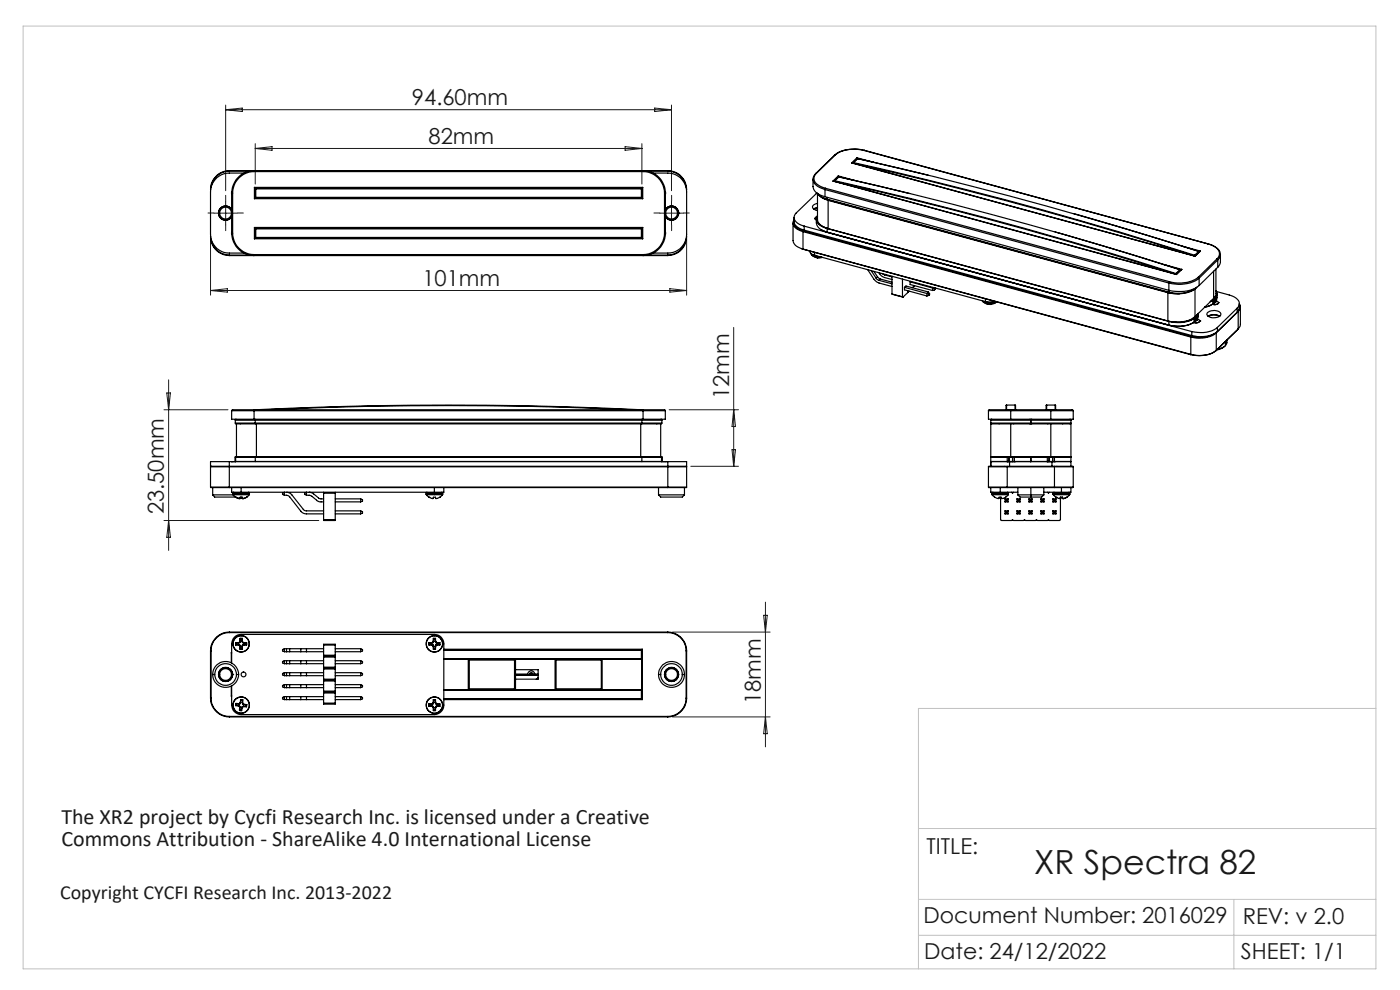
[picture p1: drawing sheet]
<svg xmlns="http://www.w3.org/2000/svg" width="297mm" height="210mm" viewBox="0 0 297 210" stroke-linecap="round" stroke-linejoin="round" font-family="sans-serif">
<path d="M45.4 45.2h-1.3M47.9 42.7v-1.3M47.9 47.7v1.2M50.4 45.2h1.2M140 45.2h-1.3M142.5 42.7v-1.3M142.5 47.7v1.2M145 45.2h1.2" fill="none" stroke="#191924" stroke-width=".21" stroke-dasharray="15.2 1.3 1.3 1.3"/>
<g fill="none" stroke="#191924" stroke-width=".21">
<path d="M47.9 22.3v18.2M47.9 23.3h94.6M47.9 23.3l3.5-.4v.8zM54.2 30.5v8.5M54.2 31.5h82M54.2 31.5l3.5-.4v.8zM132.6 31.1l3.6 .4-3.6 .4zM136.2 30.5v8.5M138.9 22.9l3.6 .4-3.6 .4zM142.5 22.3v18.2M44.7 50.7v11.9M45.4 45.2h4.9"/>
<path d="M47.9 42.7v5M139.9 45.2h5.1M142.5 42.7v5M145.7 50.7v11.9M44.7 61.6h101M44.7 61.6l3.5-.4v.8zM142.1 61.2l3.6 .4-3.6 .4zM155.6 69.5v29.4M34.8 86.9h13.6M35.4 83.4h.8l-.4 3.5zM35.8 80.6v36.2M142 86.9h14.7"/>
<path d="M146.5 98.9h10.2M155.3 95.4h.7l-.4 3.5zM155.6 86.9l.4 3.6h-.7zM34.8 110.4h32.8M35.8 110.4l.4 3.6h-.8zM142.7 134.1h20.7M162 130.5h.8l-.4 3.6zM162.4 127.7v30.7M142.7 152.1h20.7M162.4 152.1l.4 3.5h-.8z"/>
</g>
<path d="M4.9 5.5h287v200h-287zM291.9 150.3h-97.1v55.2M194.8 175.7h97.1M194.8 198.4h97.1M194.8 190.8h97.1M261.8 190.8v14.7" fill="none" stroke="#c0c0c0" stroke-width=".21"/>
<g fill="none" stroke="#000" stroke-width=".25">
<path d="M48.6 36.2a4 4 0 0 0-3.9 4M48.6 36.2v.1M48.6 36.3a3.9 3.9 0 0 0-3.8 3.3M48.6 36.2h93.1M48.6 36.3h4.4M51.8 36.7h-3.2a3.9 3.9 0 0 0-3.9 4v9a4 4 0 0 0 3.9 4h3.2M53.9 36.4v-.1a4.5 4.5 0 0 0-4.8 4.6M53.9 36.4a4.6 4.6 0 0 0-4.5 4.5M53.9 36.4h82.5M54 39.7l.2 .3M54 39.7v2.4M54 39.7h82.3"/>
<path d="M54.2 40v1.9M54.2 40h.1M54.3 40h81.8M54.3 40v.1M136.1 40v.1M136.1 40h.1M136.2 40v1.9M136.3 39.7l-.1 .3M136.3 39.7v2.4M136.4 36.4v-.1a4.5 4.5 0 0 1 4.7 4.6M136.4 36.4a4.6 4.6 0 0 1 4.6 4.5M137.4 36.3h4.3"/>
<path d="M138.5 36.7h3.2a3.9 3.9 0 0 1 4 4v9a4 4 0 0 1-4 4h-3.2M141.7 36.2a4 4 0 0 1 4 4M141.7 36.2v.1M141.7 36.3a3.9 3.9 0 0 1 3.8 3.3M172.5 38a3.3 3.3 0 0 0 .3 2.5l1.1 .8 1.1 .4M173.1 36.8a1.62 1.62 0 0 0 .4 2.7l1.5 .7M173.2 36.8a1.49 1.49 0 0 0 .4 2.5l1.5 .6M173.2 36.8h-.1M175.1 39.9l-.1 .3M175.1 39.9l73 19.9M176.7 38.4l72.8 19.8M176.7 38.4l72.9 19.8"/>
<path d="M177 38.4l.1 .1M177 32.9l-3.9 3.9M177 38.4v.1M177.1 38.4h-.1M177.1 38.5a860.3 860.3 0 0 1 72.3 19.6v-.1M177.1 38.3v.2M177.1 38.3a844.8 844.8 0 0 1 72.3 19.7M177.1 38.3v.1M177.2 32.9h-.2M177.2 32.9l-4 3.9M177.8 37.3l.1 .2M177.8 37.3l-1.1 1.1"/>
<path d="M177.8 37.3l3.6 1M177.9 37.6l-.8 .8M177.9 37.5a844.8 844.8 0 0 1 72.4 19.7M177.9 37.5h.1M177.9 37.5v.1M177.9 37.5l-.8 .8M178 37.5l15 3.6M178 37.5l-.1 .1M180.7 34.6l72.8 19.7M180.7 34.6l72.8 19.8M181 34.6h.1M181 34.5v.1"/>
<path d="M181 34.5h.1M181.1 34.5l-.1 .1a869.7 869.7 0 0 1 72.4 19.7v-.2M181.1 34.5a834.4 834.4 0 0 1 72.3 19.6M181.8 33.5l.1 .1M181.8 33.5l-1.1 1.1M181.8 33.5l3.5 .9M181.9 33.7l-.9 .8M181.9 33.6l15.1 3.6M181.9 33.6v.1M181.9 33.6a854.2 854.2 0 0 1 72.4 19.7M181.9 33.6h.1M181.9 33.6l-.8 .9"/>
<path d="M183.3 31.9a7.2 7.2 0 0 0-6.1 1M183.3 31.9l73 19.8M183.4 31.9a7.6 7.6 0 0 0-6.4 1M183.4 31.9h-.1M183.4 31.9l72.9 19.8M44.7 50.2a3.9 3.9 0 0 0 3.9 4M44.8 50.8a3.9 3.9 0 0 0 3.8 3.3M46.4 45.2h.1M46.4 45.2h.2M46.6 45.2a1.25 1.25 0 0 1 1.3-1.3 1.25 1.25 0 0 1 1.2 1.3M46.6 45.2a1.25 1.25 0 0 0 1.3 1.3 1.25 1.25 0 0 0 1.2-1.3M48.6 54.1v.1"/>
<path d="M48.6 54.2h93.1M48.6 54.1h4.4M49.1 45.2h.1M49.1 49.2l.1 .6M49.1 40.9h.3M49.1 49.5h.3M49.1 49.5a4.6 4.6 0 0 0 4.8 4.6v-.1M49.1 40.9v8.6M49.2 40.6l-.1 .6M49.4 49.5a4.6 4.6 0 0 0 4.5 4.5M49.4 40.9v8.6M53.9 54h82.5"/>
<path d="M54 48.3l.2 .2M54 48.3v2.4M54 42.1h82.3M54 50.7h82.3M54 48.3h82.3M54.2 41.9l-.2 .2M54.2 50.4l-.2 .3M54.2 48.5v1.9M54.2 41.9h.1M54.2 48.5h.1M54.2 50.4h.1M54.3 40.1h81.8"/>
<path d="M54.3 41.9h81.8M54.3 41.9h.1M54.3 50.4h81.8M54.3 50.4h.1M54.3 48.5h81.8M54.3 48.5h.1M54.3 40.1v1.8M54.3 48.5v1.9M136.1 41.9h.1M136.1 50.4h.1M136.1 48.5h.1M136.1 40.1v1.8"/>
<path d="M136.1 48.5v1.9M136.2 41.9l.1 .2M136.2 50.4l.1 .3M136.2 48.5v1.9M136.3 48.3l-.1 .2M136.3 48.3v2.4M137.4 54.1h4.3M141 49.5a4.6 4.6 0 0 1-4.6 4.5M141 40.9h.1M141 49.5h.1M141 40.9v8.6M141.1 49.2v.6"/>
<path d="M141.1 40.6v.6M141.1 49.5a4.5 4.5 0 0 1-4.7 4.6v-.1M141.1 40.9v8.6M141.1 45.2h.1M141.2 45.2a1.25 1.25 0 0 1 1.3-1.3 1.25 1.25 0 0 1 1.2 1.3M141.2 45.2a1.25 1.25 0 0 0 1.3 1.3 1.25 1.25 0 0 0 1.2-1.3M141.7 54.1v.1M143.7 45.2h.3M144 45.2h.1M145.5 50.8a3.9 3.9 0 0 1-3.8 3.3M145.6 40.2h.1M145.6 50.2h.1"/>
<path d="M145.7 50.2a4 4 0 0 1-4 4M168.2 47.3v3.7a2.42 2.42 0 0 0 2.2 1.8M168.5 46.1a2.29 2.29 0 0 0 2.1 2.7M168.5 46.6a1.42 1.42 0 0 0 .9 2.1l1 .4M168.5 46.7l-.1 .2a2.03 2.03 0 0 0 2 2.1M170.1 52.8l.3 .1M170.4 52.8v.1M170.4 49.1l82.2 22.4M170.4 52.8l82.2 22.4M170.4 49.1v3.7M170.4 52.9l82.2 22.3M170.4 49v.1"/>
<path d="M170.4 49l82.3 22.4M170.6 48l82.2 22.3M170.6 48v.8M170.6 48.8l82.2 22.4M171.7 53.2l.3 .5 .8 .4M172 53.7l.4 .5M172 53.8l.6 .4 1.4 .3M172.5 54l.8 .3M172.8 54.1l36.3 9.9M172.8 53.5v.6M172.9 46.3l.3 .4M172.9 54.5l-.7-.5a2.1 2.1 0 0 0 2.3 .6"/>
<path d="M173 54.5h1.2zM173.2 46.5a2.19 2.19 0 0 0 1.7 2.6l.6 .1M173.3 40.9l-4.4 4.3a1.4 1.4 0 0 0 .7 2.4l1 .4M173.4 46l-.5 .2v.3l.3 .1M173.4 41l.7 .7 1.4 .7M173.4 45.8a1.57 1.57 0 0 0 1 2.3l1.1 .4M173.4 45.8h.1M173.4 43.2l-.4 .1a.66 .66 0 0 0-.6 .7 .66 .66 0 0 0 .7 .6l.3 .1M173.4 44l-.8 .3M173.4 45.9a1.51 1.51 0 0 0 1.1 2.1l1 .4M173.4 44.1l-.7 .3M174.2 41.8l1.5 .7"/>
<path d="M174.4 48.8l1.1 .4M175 41.7l73 19.9a7.6 7.6 0 0 0 6.4-1M175 40.2l73 19.8M175 40.2v1.5M175.5 42.3l-1.5-.7-.6-.5v5.5a2.43 2.43 0 0 0 2.3 1.9M175.5 48.4v.1M175.5 42.3v.1M175.5 48.5l72.5 19.7M175.5 49.2l72.5 19.8M175.5 41.9v.4M175.5 48.5v.7M175.5 42.3l72.5 19.7"/>
<path d="M175.5 42.4l72.5 19.7M175.7 42.5l72.1 19.6M175.7 42.5v6M175.7 48.5l72.1 19.6M184.1 57.2l1.3 2.1 .6 .5 3.2 1M184.8 57.4l1.1 1.6M185.4 57.6l.8 1.1M185.9 59l.6 .5M186.2 58.7l.6 .5M186.2 58.7l-.3 .3M186.4 57.8l1 1 1.8 .5M186.5 59.5l2.7 .7"/>
<path d="M186.8 59.2l-.3 .3M186.8 59.2l2.4 .7M187.2 58.1l.4 .2M187.6 58.3l1.6 .4M187.8 58.2l-.2 .1M189.2 58.6v3.8M191.5 59.2v3.8M193.1 59.8v.6l4.7 1.2M193.1 59.8l4.7 1.3M193.2 59.7l-.1 .1M223.8 49.2l15.5 4.5 11 3.5M227.8 45.3l26.5 8"/>
<path d="M246.9 56.1l3.8 1M248.1 59.8l-.1 .2M249.4 58l.2 .1M249.5 58.2h.1M249.6 58.1l-.2 .1M249.6 58.1v.1M250.3 57.2l.1 .1M250.3 57.2l-.9 .8M250.3 57.2h.1M250.4 57.3h.1M250.4 57.3l-.8 .8M250.7 57.1l-1.2 1.1"/>
<path d="M250.7 57.1l-1.1 1.1M250.9 52.2l3.8 1.1M253.4 54.1l.1 .1M253.5 54.3v.1M253.5 54.2l-.1 .1M253.5 54.2v.1M254.2 58.8a6.8 6.8 0 0 1-6.1 1M254.2 58.8l.2 .2M254.3 53.3l.1 .1M254.3 53.3h.1M254.3 53.3l-.9 .8M254.4 53.4h.1"/>
<path d="M254.4 53.4v.1M254.4 53.4l-.9 .8M254.4 59a7.4 7.4 0 0 1-6.4 1M254.4 59v1.6M254.7 53.3l-1.2 1M254.7 53.3l-1.2 1.1M256.3 51.7a2.54 2.54 0 0 1 2.4 2.3l-.5 .9M256.3 51.7h.1M256.3 51.7a3 3 0 0 1 2.6 2.3M257.5 57.5v5.8M258 57.1v5.2l-.1 .3-.4 .7M258.2 54.9l.1 .2"/>
<path d="M258.2 54.9l-4 3.9M258.3 55.1l-3.9 3.9M258.3 55.1v1.6M258.3 56.7l-3.9 3.9M258.9 54v1.7l-.6 1M258.9 54l-.1 .5-.5 .6M189.2 62.4l2.3 .6M189.2 62.4l2.4 .6M191.5 63h.1M191.9 61v.5l4.7 1.3M191.9 61l.3-.3 4.8 1.2M191.9 61l4.7 1.3"/>
<path d="M192.6 61.9h.1M192.7 61.9l-.1-.1-.1 .3-.9 .9M192.9 61.8l-.2 .1M193.8 60.7h.1M193.9 60.7l-.1-.1-.2 .4M194 60.6l-.1 .1M196.6 62.3v.5M196.6 62.3l.5 .1M197 61.9l-.4 .4M197 61.9l.2 .4M197.1 62.4v.2M197.1 62.6l-.5 .2"/>
<path d="M197.2 62.3l-.1 .1M197.2 62.3l-.1 .3M197.8 61.1v.5M197.8 61.1l.5 .2M197.9 61l-.1 .1M198.3 61.3v.2M198.3 61.5l-.5 .1M198.4 61.1h.1M198.4 61.1l-.1 .2M198.4 61.1l-.1 .4M208.4 63.8l.3 .3M208.4 63.8a2.73 2.73 0 0 0 2.9 .2"/>
<path d="M208.8 64l1.2 .2 1.1-.2M209.1 63.4v.6M211.1 64l-.9 .1-1.1-.1M211.4 64l-.9 .4-1.3-.1M211.4 64a2.1 2.1 0 0 1-2.9-.1l.1 .2M211.4 64a2.89 2.89 0 0 1-2.8 .1M247.8 62.1l2.5 .2M247.8 62.1v6M248 62v.1M248 60v2M248 68.2v.8M248 68.1v.1"/>
<path d="M252.6 75.2h.1M252.6 71.5v3.7M252.7 71.4l-.1 .1M252.8 70.3v.9M253.1 67.5h.2M253.3 67.5a6.9 6.9 0 0 1-4.6 .8M253.3 68.4a6.8 6.8 0 0 1-5.3 .6M253.3 67.5v.9l.2-.1M253.4 67.3l.1 .1M253.5 67.2a6.8 6.8 0 0 1-5.7 .9M253.5 61.3v5.9M253.5 67.4l-.2 .1"/>
<path d="M253.5 68.3h.1M253.5 67.9h.4M253.5 67.4a7.1 7.1 0 0 1-5.5 .8M253.5 68.2a7.1 7.1 0 0 1-5.5 .8M253.5 67.4v.9M253.8 61a6.4 6.4 0 0 1-5.8 1M253.9 60.9a6.1 6.1 0 0 1-5.9 1.2M253.9 67.1l-.4 .1M253.9 67.9h.1M253.9 67.1v.8M254 67.7l.5 .2-.1 .4-1.1 .1M254 66.8l-.1 .3"/>
<path d="M254 66.8v.9l-.1 .2M254.1 66.6l-.2 .4M254.2 66.5l-.3 .6h-.3M254.2 66.5a1.62 1.62 0 0 1-.3 1.4M254.5 68.1h.1M254.5 68.1l-.1 .2-.5 .2-.6-.1M256.2 66.3a2.08 2.08 0 0 1 2.8 .2 .86 .86 0 0 1-1.1 .9 1.37 1.37 0 0 1-1.9-.9zM256.3 67.1a2.58 2.58 0 0 1 2.5 0M256.3 67.1a2.36 2.36 0 0 1 2.4 0M257.1 63.6l-3.2 3.2h.1M257.1 63.6l.2 .1M257.2 63.7l-.3 .2"/>
<path d="M257.3 63.7v.8M257.5 63.3l-.1 .1 .1 .1M257.5 63.5l-.2 .2M257.5 64.4l-.2 .1M257.5 64.4h.1M257.5 63.6l-.8 .4M257.5 64.3l-.8 .5-1.1 .4 1.6-.7M257.5 63.5v.9M257.6 63.1l.2 .1M257.6 70.8a6.4 6.4 0 0 1-4.9 .6M257.7 63h.3M257.8 64l-.3 .1"/>
<path d="M257.8 64h.1M257.8 63.2v.8M258 61.7l.1 .2a1.12 1.12 0 0 1-.3 1.2M258 61.7a1 1 0 0 1-.3 1.5h-.1M258 63.8l.4 .3a.77 .77 0 0 1-1.2 .4l.6 .1a.52 .52 0 0 0 .7-.4M258 63l-.2 .2M258 63v.9l-.2 .1M258 74.4a5.6 5.6 0 0 1-5.3 .8h-.1M258 70.5v.1M258 70.6a6.2 6.2 0 0 1-5.4 .9M258 74.3a6.4 6.4 0 0 1-5.4 .9M258 74.3v.1"/>
<path d="M258 70.6v3.7M258.1 61.8l3.7 1.2a1.4 1.4 0 0 1 .7 2.4M258.2 62.4a1.52 1.52 0 0 1-.5 1.6h-.2M258.3 69.5a6.3 6.3 0 0 1-5.5 .8M258.3 70.3a6.3 6.3 0 0 1-5.5 .9M258.3 69.5v.8M258.5 64.2h.1M259.7 73.5l-.8 .5-.7 .2M260 73.3l-.7 .5-1 .2M260 72.5v.8M260.3 72.1l-.1 .7-.2 .5M262.5 65.4l-4.2 4.1"/>
<path d="M262.5 65.4v.8M262.5 66.2l-4.2 4.1M262.6 66l.1 .1M262.7 66.1a1.24 1.24 0 0 0 .2-1.7v1.2l-.4 .6M262.7 69.8h.1M262.7 69.8l-4.7 4.6M262.7 66.1l-4.7 4.5M262.7 66.1v3.7M262.7 69.8l-4.7 4.5M262.9 64.5l.1 .5-.2 .7M263.1 65.1v3.7l-.4 1M44.7 99h3.9"/>
<path d="M44.7 99v4.3M44.8 98.9l-.1 .1M48.6 97.9h-3.9v1h3.9M48.6 98.9v.1M48.6 97.9h93.1M48.6 97.9v1M48.6 99v4.3M48.6 98.9h93.1M48.6 99h93.1M49.1 97.9h.1M49.1 97.9h.8M49.1 87.1v1.8h4.8"/>
<path d="M49.1 87.1h4.8M49.9 89.7l.1 .2h4.4M49.9 97h4.3M49.9 97.9h4.3M49.9 89.1h4.3M49.9 89.7h4.3M49.9 89.1v.6M50 96.9l-.1 1M50 96.9v1M50 96.9h.2M50.1 88.9l-.2 .2M50.2 89.9v7"/>
<path d="M53.9 86.9v.2M53.9 86.9h-4.6l-.2 .2M53.9 87.1v1.8M53.9 86.9h82.5M53.9 87.1h82.5M53.9 88.9h82.5M54.2 96.9v.1M54.2 97.9h.1M54.2 88.9v.2M54.2 89.7v.2M54.2 97h82M54.2 89.1v.6"/>
<path d="M54.2 97v.9M54.2 89.1h82M54.2 89.7h82M54.2 86.9h.1M54.3 86.9a847.4 847.4 0 0 1 81.8 0M54.3 86.9h.1M54.4 89.9v7h-4.4M54.4 89.9h81.5M56.3 86.9a858 858 0 0 1 77.8 0M135.9 89.9h4.3M135.9 89.9v7h4.4M136.1 86.9h.1"/>
<path d="M136.2 96.9v.1M136.2 97.9h.1M136.2 97h4.2M136.2 89.7v.2M136.2 88.9v.2M136.2 89.7h4.2M136.2 89.1h4.2M136.2 89.1v.6M136.2 97v.9M136.4 86.9v.2M136.4 87.1h4.7M136.4 86.9h4.6l.1 .2"/>
<path d="M136.4 87.1v1.8M140.1 96.9h.2M140.2 89.9v7M140.2 88.9l.2 .2M140.3 97.9h.9M140.3 96.9l.1 1h-4.2M140.3 96.9v1M140.4 89.7l-.2 .2M140.4 89.1v.6M141.1 87.1v1.8h-4.7M141.2 97.9h.1M141.7 97.9h4v1h-.2"/>
<path d="M141.7 98.9h3.8M141.7 99h4M141.7 98.9v.1M141.7 97.9v1M141.7 99v4.3M145.6 98.9l.1 .1M145.7 99v4.3M209.7 87.1l.1-.2h4.6v.2M209.7 87.1h4.7M209.7 87.1v1.8h4.7M209.7 99h4M209.7 99v4.3"/>
<path d="M210.2 98.9v-9h17v9M210.2 96.9h3.8M210.2 97.9h4M210.2 97h8.5M210.2 97.9h.1M210.2 97.9h3.9M210.2 89.7h8.5M210.2 89.7l.2 .2M210.2 89.1h8.5M210.2 89.1v.6M210.2 96.9v.1M210.4 88.9l-.2 .2"/>
<path d="M213.5 86.9h10.4M213.5 85.9l-.1 1M213.5 86.9h.1M213.5 85.9v1M213.5 85.9h1.8M213.6 97.9h.1M213.6 97.9h1.6M213.7 98.9v.1M213.7 99h10M213.7 99v4.3M214 97.9h.1M214.1 96.9h.1"/>
<path d="M214.1 96.9h-.4v1M214.1 97.9h.7M214.1 96.9v1M214.1 96.9h.6M214.2 98.9l-4.5 .1M214.2 97.9h9M214.2 98.9h9M214.2 97.9v1M214.4 87.1h8.5M214.4 88.9h8.5M214.4 87.1v1.8M214.4 89.9v7"/>
<path d="M214.7 96.9h.1M214.8 96.9h.4v1M214.8 97.9h.1M214.8 97.9h3.9M214.8 96.9v1M214.8 96.9h7.7M215.2 97.9h.1M215.3 85.9l.1 1M215.3 86.9h.1M215.3 85.9v1M218.5 88.9l.2 .2M218.6 96.9l.1 .1"/>
<path d="M218.7 96.9h.1M218.7 97.9h-.1M218.7 97h4.6M218.7 97.9h3.9M218.7 97.9h.1M218.7 89.1h8.5M218.7 89.7h8.5M218.7 89.7l.2 .2M218.7 89.7l-.2 .2M218.7 89.1v.6M218.7 96.9v1M218.7 96.9v.1"/>
<path d="M218.9 88.9l-.2 .2M222 85.9l-.1 1M222 86.9h.1M222 85.9v1M222 85.9h1.8M222.1 97.9h.1M222.1 97.9h1.6M222.6 96.9h.1M222.6 96.9h-.4v1M222.6 97.9h-.1M222.6 97.9h.7M222.6 96.9v1"/>
<path d="M222.6 96.9h.7M222.9 87.1h4.8M222.9 87.1v-.2h4.6l.2 .2M222.9 87.1v1.8M222.9 89.9v7M223.2 98.9l4.5 .1M223.2 97.9h4M223.2 97.9v1M223.2 96.9h.1M223.3 96.9h.4v1M223.3 97h3.9M223.3 97.9h.1"/>
<path d="M223.3 97.9h3.9M223.3 96.9v1M223.3 96.9h3.8M223.7 99h4M223.7 98.9v.1M223.7 99v4.3M223.7 97.9h.1M223.8 85.9l.1 1M223.8 86.9h.1M223.8 85.9v1M227 88.9l.2 .2M227.1 96.9h.1"/>
<path d="M227.1 96.9l.1 .1M227.2 97.9h-.1M227.2 89.7l-.2 .2M227.2 89.1v.6M227.7 87.1v1.8h-4.8M227.7 99v4.3M44.7 103.3h3.9M44.7 103.3l3.9 .1M45.1 105h4.4M45.1 105l.4 .4h4.4M45.1 103.4v1.6M48.6 103.3v.1"/>
<path d="M48.6 103.4h93.1M48.6 103.3h93.1M49.1 103.4v1h2.1M49.4 104.8l.1 .1M49.4 104.6h3.5M49.4 104.8h3.5M49.4 104.6v.2M49.5 104.9l.5 .6M49.5 104.9h3.4M49.6 104.4l-.2 .2M50 105.5l.6 .2M50 105.5l.6 .2a.2 .2 0 0 0 .3 0 .2 .2 0 0 0 0-.2h.5a.2 .2 0 0 0 0 .3 .2 .2 0 0 0 .3-.1"/>
<path d="M50 105.5h.1M50.6 105.7l.2 .1M50.6 105.7h.1M50.8 105.8h.1M51 105.5l-.1 .3M51.2 103.4v1M51.2 104.4h40.9M51.3 105.5l.1 .2M51.4 105.7l.1 .1M51.5 105.8h.1M51.7 105.7l-.2 .1M52.4 105.5l-.7 .2"/>
<path d="M52.7 104.4l.2 .2M52.9 104.9l-.5 .6M52.9 104.8v.1M52.9 104.6v.2M59.9 104.6l.4-.2v.6l-.4-.1zM60.3 105l.9 .2 2.7 3.4 .4 .3 .5 .1h3.9M60.8 104.4l1 .5 2.8 3.4 4.1 .1M64.6 104.6l.4-.2v.6l-.4-.1zM65 105h.7l.4 .3 1.5 1.1 1.1 .1M65.6 104.4l.6 .2 1.6 1.2h.9M68.7 104.6h2.4M68.7 104.4v6h2.4v-6"/>
<path d="M68.7 110.2h2.4M71.1 105.8h5.4M71.1 106.5h5.4M71.1 108.4h5.4M71.1 109h5.4M76.5 105.8v.7M76.5 108.4v.6M76.5 105.8l.4 .2v.3l-.4 .2M76.5 108.4l.4 .1v.3l-.4 .2M90.4 104.8l.1 .1M90.4 104.8h3.5M90.4 104.6h3.5"/>
<path d="M90.4 104.6v.2M90.5 104.9l.5 .6M90.5 104.9h3.4M90.6 104.4l-.2 .2M91 105.5h.1M92.1 103.4v1M93.7 104.4l.2 .2M93.9 104.9l-.9 .7a.3 .3 0 0 1-.4 .2 .3 .3 0 0 1-.2-.3h-.5a.27 .27 0 0 1-.1 .3 .27 .27 0 0 1-.4-.1l-.4-.2M93.9 104.8v.1M93.9 104.6v.2M94.2 103.4v1h-2.1M139.7 105h5.5"/>
<path d="M139.7 105l.5 .4h4.5l.5-.4M139.7 103.4v1.6M141.7 103.3v.1M141.7 103.3h4M145.2 103.4v1.6M145.7 103.3l-4 .1M209.7 103.3h4M209.7 103.3l4 .1M210.2 103.4v1h2M210.4 104.8l.1 .1M210.4 104.6h3.5M210.4 104.8h3.5"/>
<path d="M210.4 104.6v.2M210.5 104.9l.9 .7a.3 .3 0 0 0 .3 .2 .3 .3 0 0 0 .2-.3h.5a.27 .27 0 0 0 .2 .3 .27 .27 0 0 0 .3-.1l1-.8M210.5 104.9h3.4M210.6 104.4l-.2 .2M212.2 104.4h3.7M212.2 103.4v1M212.3 105.5v4.7l.1 .2h2.2l.2-.2 .2 .2h2.1l.2-.2 .2 .2h2.2l.2-.2 .2 .2h2.1l.2-.2 .2 .2h2.2l.2-.2v-4.7M213.2 105.8h.7M213.2 106.5h.7M213.2 108.4h.7M213.2 109h.7M213.2 105.8l.2 .2"/>
<path d="M213.2 105.8v.7M213.2 108.4v.6M213.2 108.4l.2 .1M213.4 106h.3M213.4 106.3l-.2 .2M213.4 106.3h.3M213.4 106v.3M213.4 108.5v.3M213.4 108.8l-.2 .2M213.4 108.5h.3M213.4 108.8h.3M213.7 103.3v.1"/>
<path d="M213.7 103.4h10M213.7 103.3h10M213.7 106v.3M213.7 108.5v.3M213.7 106.3l.2 .2M213.7 108.8l.2 .2M213.7 104.4l.2 .2M213.9 105.8l-.2 .2M213.9 105.8v.7M213.9 108.4v.6M213.9 108.4l-.2 .1M213.9 104.8v.1"/>
<path d="M213.9 104.6v.2M214.6 104.4l.2 .2 .2-.2M215.8 105.8h.6M215.8 106.5h.6M215.8 108.4h.6M215.8 109h.6M215.8 108.4l.1 .1M215.8 105.8l.1 .2M215.8 105.8v.7M215.8 108.4v.6M215.9 105h5.5M215.9 105l.5 .4h2.3"/>
<path d="M215.9 103.4v1.6M215.9 106v.3M215.9 108.5v.3M215.9 106h.3M215.9 106.3h.3M215.9 106.3l-.1 .2M215.9 108.8l-.1 .2M215.9 108.5h.3M215.9 108.8h.3M216.2 108.8l.2 .2M216.2 106.3l.2 .2M216.2 106v.3"/>
<path d="M216.2 108.5v.3M216.4 105.8l-.2 .2M216.4 105.8v.7M216.4 108.4v.6M216.4 108.4l-.2 .1M218.3 105.8h.6M218.3 106.5h.6M218.3 108.4h.6M218.3 109h.6M218.3 108.4l.2 .1M218.3 105.8l.2 .2M218.3 105.8v.7"/>
<path d="M218.3 108.4v.6M218.5 106h.3M218.5 106.3h.3M218.5 106.3l-.2 .2M218.5 106v.3M218.5 108.5v.3M218.5 108.8l-.2 .2M218.5 108.5h.3M218.5 108.8h.3M218.7 103.4v2M218.8 108.8l.1 .2M218.8 106.3l.1 .2"/>
<path d="M218.8 106v.3M218.8 108.5v.3M218.9 105.8l-.1 .2M218.9 105.8v.7M218.9 108.4v.6M218.9 108.4l-.1 .1M220.8 105.8h.7M220.8 106.5h.7M220.8 108.4h.7M220.8 109h.7M220.8 105.8l.2 .2M220.8 105.8v.7"/>
<path d="M220.8 108.4v.6M220.8 108.4l.2 .1M221 106h.3M221 106.3h.3M221 106v.3M221 108.5v.3M221 106.3l-.2 .2M221 108.8l-.2 .2M221 108.5h.3M221 108.8h.3M221.3 106v.3M221.3 108.5v.3"/>
<path d="M221.3 106.3l.2 .2M221.3 108.8l.2 .2M221.4 105l-.4 .4h-2.3M221.4 104.4h3.8M221.4 103.4v1.6M221.5 105.8l-.2 .2M221.5 105.8v.7M221.5 108.4v.6M221.5 108.4l-.2 .1M222.2 104.4l.2 .2 .2-.2M223.4 105.8h.6M223.4 106.5h.6"/>
<path d="M223.4 108.4h.6M223.4 109h.6M223.4 108.4l.2 .1M223.4 105.8l.2 .2M223.4 105.8v.7M223.4 108.4v.6M223.4 104.8v.1M223.4 104.6h3.5M223.4 104.8h3.5M223.4 104.6v.2M223.4 104.9l.6 .6M223.4 104.9h3.5"/>
<path d="M223.6 106h.2M223.6 106.3h.2M223.6 106.3l-.2 .2M223.6 106v.3M223.6 108.5v.3M223.6 108.5h.2M223.6 108.8h.2M223.6 108.8l-.2 .2M223.6 104.4l-.2 .2M223.7 103.3h4M223.7 103.3v.1M223.8 108.8l.2 .2"/>
<path d="M223.8 106.3l.2 .2M223.8 106v.3M223.8 108.5v.3M224 105.5l.5 .2a.22 .22 0 0 0 .3 .1 .22 .22 0 0 0 .1-.3 .27 .27 0 0 1 .4-.1 .27 .27 0 0 1 .1 .3M224 105.5h.1M224 105.8l-.2 .2M224 105.8v.7M224 108.4v.6M224 108.4l-.2 .1M225.1 105.5l-.1 .3M225.2 103.4v1M225.3 105.5l.1 .2"/>
<path d="M225.4 105.5v.2M225.4 105.7l.1 .1M225.5 105.8h.1M225.7 105.7l-.2 .1M225.7 105.7l-.1 .1M226.3 105.5l-.6 .2M226.3 105.5h.1M226.7 104.4l.2 .2M226.9 104.9l-.5 .6M226.9 104.8v.1M226.9 104.6v.2M227.2 103.4v1h-2"/>
<path d="M227.7 103.3l-4 .1M44.7 138.1h.1M44.7 138.1v10M44.8 138.1v10M48.6 134.2a3.9 3.9 0 0 0-3.8 3.9M48.6 134.1a3.9 3.9 0 0 0-3.9 4M48.6 134.1v.1M48.6 134.2h93.1M48.6 134.1h93.1M49.1 138.5v.1M49.1 138.5h.1M49.1 138.5v2.1"/>
<path d="M50 136.3v.5M50 136.8h.6M50 136.3l.1 .1M50.1 136.4v.3M50.1 136.4h.5M50.1 136.7l-.1 .1M50.1 136.7h.5M50.6 136.8l.2 .1M50.6 136.3h-.6M50.6 136.3v.1M50.6 136.7v.1M50.6 136.7l.3 .1"/>
<path d="M50.8 136.9l.1 .2M50.8 136.2l-.2 .1M50.8 136.2l.1 .1M50.9 136.8l-.1 .1M50.9 136.8l.1 .3M50.9 136.3l-.3 .1M50.9 136l-.1 .2M50.9 137.1v.6M50.9 136l.1 .1M50.9 137.7h.5M50.9 135.4h.5M50.9 135.4v.6"/>
<path d="M50.9 135.4l.1 .1M51 137.6h.3M51 135.5h.3M51 137.1h-.1M51 136.1l-.1 .2M51 135.5v.6M51 137.1v.5M51 137.6l-.1 .1M51.3 136.1l.1 .2M51.3 137.1h.1M51.3 135.5v.6M51.3 137.1v.5"/>
<path d="M51.3 137.6l.1 .1M51.4 136l.1 .2M51.4 137.1v.6M51.4 135.4v.6M51.4 136l-.1 .1M51.4 135.4l-.1 .1M51.4 136.8l.1 .1M51.4 136.3l.3 .1M51.4 136.8l-.1 .3M51.5 136.2l.2 .1M51.5 136.9l-.1 .2M51.5 136.2l-.1 .1"/>
<path d="M51.7 136.7l-.3 .1M51.7 136.7v.1M51.7 136.4h.5M51.7 136.7h.5M51.7 136.8l-.2 .1M51.7 136.3h.6M51.7 136.3v.1M52.2 136.4v.3M52.2 136.7l.1 .1M52.3 136.8h-.6M52.3 136.3v.5M52.3 136.3l-.1 .1"/>
<path d="M60.3 137.6v.6M60.3 137.6l-.4 .2v.3l.4 .1M60.3 137.6h.5M60.3 138.2h.5M60.8 138.2h.7M60.8 137.6h.7M60.8 137.6v.6M61.5 137.6h2.3M61.5 138.2h2.3M61.5 137.6v.6M63.8 138.2h1.2M63.8 137.6h1.2"/>
<path d="M63.8 137.6v.6M65 137.6v.6M65 137.6h3.7M65 138.2h3.7M68.7 136.7h2.4v12.7h-2.4zM68.7 139.4h2.4M68.7 139.2h2.4M68.7 139h2.4M68.7 136.8h2.4M71.1 137.6h5.4M71.1 138.2h5.4M76.5 137.6v.6"/>
<path d="M76.5 137.6l.4 .2v.3l-.4 .1M91 136.3v.5M91 136.8h.6M91 136.3l.1 .1M91.1 136.4v.3M91.1 136.4h.5M91.1 136.7h.5M91.1 136.7l-.1 .1M91.6 136.3h-.6M91.6 136.8l.2 .1M91.6 136.3v.1M91.6 136.7v.1"/>
<path d="M91.6 136.7l.3 .1M91.8 136.9l.1 .2M91.8 136.2l-.2 .1M91.8 136.2l.1 .1M91.9 136l-.1 .2M91.9 137.1v.6M91.9 136.8l-.1 .1M91.9 136.8l.1 .3M91.9 136l.1 .1M91.9 136.3l-.3 .1M91.9 137.7h.5M91.9 135.4h.5"/>
<path d="M91.9 135.4v.6M91.9 135.4l.1 .1M92 137.6h.3M92 135.5h.3M92 137.1h-.1M92 136.1l-.1 .2M92 135.5v.6M92 137.1v.5M92 137.6l-.1 .1M92.3 136.1l.1 .2M92.3 137.1h.1M92.3 135.5v.6"/>
<path d="M92.3 137.1v.5M92.3 137.6l.1 .1M92.4 135.4v.6M92.4 135.4l-.1 .1M92.4 136l.1 .2M92.4 137.1v.6M92.4 136.8l.1 .1M92.4 136l-.1 .1M92.4 136.8l-.1 .3M92.4 136.3l.3 .1M92.5 136.9l-.1 .2M92.5 136.2l.2 .1"/>
<path d="M92.5 136.2l-.1 .1M92.7 136.4h.5M92.7 136.7h.5M92.7 136.7l-.3 .1M92.7 136.7v.1M92.7 136.8l-.2 .1M92.7 136.3h.6M92.7 136.3v.1M93.2 136.4v.3M93.2 136.7l.1 .1M93.3 136.8h-.6M93.3 136.3v.5"/>
<path d="M93.3 136.3l-.1 .1M94.2 139.8h42M94.2 137.8h42M94.2 139.7h41.9M94.2 137.9h41.9M94.2 137.7h42M136.1 139.7h.1M136.1 137.9v1.8M136.2 137.8v10.5M136.2 137.7v.1M136.2 137.7v10.7M141.7 134.2a3.9 3.9 0 0 1 3.9 3.9"/>
<path d="M141.7 134.1v.1M141.7 134.1a3.9 3.9 0 0 1 4 4M145.6 138.1h.1M145.6 138.1v10M145.7 138.1v10M44.7 148.1a4 4 0 0 0 3.9 4M44.7 148.1h.1M44.8 148.1a3.9 3.9 0 0 0 3.8 3.9M45.1 143.1a2.75 2.75 0 0 0 2.8 2.7 2.75 2.75 0 0 0 2.7-2.7M45.1 143.1a2.75 2.75 0 0 1 2.8-2.8 2.75 2.75 0 0 1 2.7 2.8M45.1 143.1h.4M45.5 143.1a2.31 2.31 0 0 1 2.4-2.3 2.31 2.31 0 0 1 2.3 2.3"/>
<path d="M45.5 143.1a2.31 2.31 0 0 0 2.4 2.3 2.31 2.31 0 0 0 2.3-2.3M46.4 143.1a1.5 1.5 0 0 0 1.5 1.5 1.5 1.5 0 0 0 1.5-1.5M46.4 143.1a1.5 1.5 0 0 1 1.5-1.5 1.5 1.5 0 0 1 1.5 1.5M46.4 143.1h.2M46.6 143.1a1.25 1.25 0 0 0 1.3 1.2 1.25 1.25 0 0 0 1.2-1.2M46.6 143.1a1.25 1.25 0 0 1 1.3-1.3 1.25 1.25 0 0 1 1.2 1.3M48.6 152v.1M48.6 152h93.1M48.6 152.1h93.1M49.1 145.5v2.2M49.1 147.7h.1M49.1 143.1h.3"/>
<path d="M49.1 147.6v.1M49.1 140.6v-4a1.99 1.99 0 0 1 2.1-2h40.9a1.99 1.99 0 0 1 2.1 2v13a2.05 2.05 0 0 1-2.1 2h-40.9a2.05 2.05 0 0 1-2.1-2v-4.1M49.4 143.1h.1M50 149.7l.6 .1M50 149.2l.7 .1M50 149.2v.5M50 149.2l.1 .1M50.1 149.6l-.1 .1M50.1 149.6l.5 .1M50.1 149.3v.3M50.1 149.3l.6 .1M50.2 143.1h.4"/>
<path d="M50.6 149.8l.2 .1M50.6 149.7v.1M50.6 149.7l.3 .1M50.7 149.3v.1M50.8 149.9v.2M50.8 150.7h.5M50.8 150.1v.6M50.9 149.2l-.2 .1M50.9 150.6h.3M50.9 149.2v.1M50.9 149.8l-.1 .1M50.9 149.8v.3"/>
<path d="M50.9 150.6l-.1 .1M50.9 149.3l-.2 .1M50.9 150.1h-.1M50.9 150.1v.5M51 149l-.1 .2M51 149h.1M51 148.4h.5M51 148.4v.6M51 149l-.1 .3M51 148.4l.1 .1M51.1 148.5h.3M51.1 148.5l-.1 .5"/>
<path d="M51.2 150.6l.1 .1M51.3 150.1h.1M51.3 150.1l-.1 .5M51.4 150.1l-.1 .6M51.4 149.9l-.1 .2M51.4 149.9l.1 .1M51.4 149.1l.1 .2M51.4 149.1h.1M51.4 148.5v.6M51.5 150l-.1 .1M51.5 149.1v.2M51.5 149.3l.2 .2"/>
<path d="M51.5 148.4v.7M51.5 148.4l-.1 .1M51.5 149.3l.2 .1M51.5 149.3h.1M51.6 149.8l-.2 .1M51.6 149.8l.1 .1M51.6 149.8l.6 .1M51.7 149.9l-.2 .1M51.7 149.9h.6M51.7 149.5h.5M51.7 149.4l.7 .1M51.7 149.4v.1"/>
<path d="M52.2 149.9h.1M52.2 149.5v.4M52.4 149.5l-.1 .4M52.4 149.5h-.2M60.3 140.2v.6M60.3 142.7v.6M60.3 145.2v.7M60.3 147.8v.6M60.3 140.2l-.4 .1v.3l.4 .2M60.3 142.7l-.4 .2v.2l.4 .2M60.3 145.2l-.4 .2v.3l.4 .2M60.3 147.8l-.4 .1v.3l.4 .2"/>
<path d="M60.3 140.2h.5M60.3 140.8h.5M60.3 142.7h.5M60.3 143.3h.5M60.3 145.2h.5M60.3 145.9h.5M60.3 147.8h.5M60.3 148.4h.5M60.8 140.2h.7M60.8 140.8h.7M60.8 142.7h.7M60.8 143.3h.7"/>
<path d="M60.8 145.2h.7M60.8 145.9h.7M60.8 147.8h.7M60.8 148.4h.7M60.8 140.2v.6M60.8 142.7v.6M60.8 145.2v.7M60.8 147.8v.6M61.5 140.2v.6M61.5 142.7v.6M61.5 145.2v.7M61.5 147.8v.6"/>
<path d="M61.5 140.2h2.3M61.5 140.8h2.3M61.5 142.7h2.3M61.5 143.3h2.3M61.5 145.2h2.3M61.5 145.9h2.3M61.5 147.8h2.3M61.5 148.4h2.3M63.8 140.2h1.2M63.8 140.8h1.2M63.8 142.7h1.2M63.8 143.3h1.2"/>
<path d="M63.8 145.2h1.2M63.8 145.9h1.2M63.8 147.8h1.2M63.8 148.4h1.2M63.8 140.2v.6M63.8 142.7v.6M63.8 145.2v.7M63.8 147.8v.6M65 140.2v.6M65 142.7v.6M65 145.2v.7M65 147.8v.6"/>
<path d="M65 140.2h3.7M65 140.8h3.7M65 142.7h3.7M65 143.3h3.7M65 145.2h3.7M65 145.9h3.7M65 147.8h3.7M65 148.4h3.7M68.7 144.1h2.4M68.7 149.1h2.4M68.7 147h2.4M68.7 146.6h2.4"/>
<path d="M68.7 144.5h2.4M68.7 146.8h2.4M68.7 144.3h2.4M68.7 141.9h2.4M68.7 141.5h2.4M68.7 141.7h2.4M71.1 140.2h5.4M71.1 140.8h5.4M71.1 142.7h5.4M71.1 143.3h5.4M71.1 145.2h5.4M71.1 145.9h5.4"/>
<path d="M71.1 147.8h5.4M71.1 148.4h5.4M76.5 140.2v.6M76.5 142.7v.6M76.5 145.2v.7M76.5 147.8v.6M76.5 140.2l.4 .1v.3l-.4 .2M76.5 142.7l.4 .2v.2l-.4 .2M76.5 145.2l.4 .2v.3l-.4 .2M76.5 147.8l.4 .1v.3l-.4 .2M91 149.3h.6M91 149.3v.5"/>
<path d="M91 149.8h.6M91 149.3l.1 .1M91.1 149.4v.3M91.1 149.7h.5M91.1 149.4h.5M91.1 149.7l-.1 .1M91.6 149.8l.2 .1M91.6 149.3v.1M91.6 149.7v.1M91.6 149.7l.3 .2M91.8 149.9l.1 .2M91.8 149.2l-.2 .1"/>
<path d="M91.8 149.2l.1 .1M91.9 149l-.1 .2M91.9 150.1v.6M91.9 150.1h.1M91.9 149.9h-.1M91.9 149.9l.1 .2M91.9 149.3l-.3 .1M91.9 149h.1M91.9 150.7h.5M91.9 148.4h.5M91.9 148.4v.6M91.9 148.4l.1 .1"/>
<path d="M92 148.5h.3M92 150.6h.3M92 148.5v.5M92 150.1v.5M92 149l-.1 .3M92 150.6l-.1 .1M92.3 148.5v.5M92.3 150.1v.5M92.3 150.1h.1M92.3 149l.1 .3M92.3 149h.1M92.3 150.6l.1 .1"/>
<path d="M92.4 148.4v.6M92.4 148.4l-.1 .1M92.4 150.1v.6M92.4 149l.1 .2M92.4 149.9l-.1 .2M92.4 149.9h.1M92.4 149.3l.3 .1M92.5 149.9l-.1 .2M92.5 149.2l.2 .1M92.5 149.2l-.1 .1M92.7 149.7l-.3 .2M92.7 149.7v.1"/>
<path d="M92.7 149.7h.5M92.7 149.4h.5M92.7 149.8l-.2 .1M92.7 149.8h.6M92.7 149.3h.6M92.7 149.3v.1M93.2 149.4v.3M93.2 149.7l.1 .1M93.3 149.3v.5M93.3 149.3l-.1 .1M94.2 146.3h42M94.2 148.3h42"/>
<path d="M94.2 148.4h42M94.2 146.4h41.9M94.2 148.2h41.9M99.6 140l-.3-.2v6.5l.3-.2M99.6 146.1h9.5M99.6 140v6.1M99.6 140h9.5M109.1 140l.3-.2v6.5l-.3-.2M109.1 140v6.1M109.4 142.1h4.8v2h-4.8M109.4 143.1h4.8M109.4 143h2.5"/>
<path d="M109.4 143.3h4.8M111.9 143.1h.1M111.9 143.1a.76 .76 0 0 1 .8-.8 .76 .76 0 0 1 .8 .8M112.3 143.1a.37 .37 0 0 1 .4-.4 .37 .37 0 0 1 .4 .4M112.3 143.1h.1M112.4 142.9h.6M113.1 143.1h.1M113.5 143.1h.1M113.5 143h.7M114.2 143.7l-.1 .3-.3 .1M114.2 143.9l-.3 .2M118 140l-.2-.2v6.5l.2-.2"/>
<path d="M118 146.1h9.6M118 140h9.6M118 140v6.1M127.6 140l.1-.2v6.5l-.1-.2M127.6 140v6.1M136.1 148.2h.1M136.1 146.4v1.8M136.2 148.3v.1M139.7 143.1a2.75 2.75 0 0 0 2.8 2.7 2.75 2.75 0 0 0 2.7-2.7M139.7 143.1a2.75 2.75 0 0 1 2.8-2.8 2.75 2.75 0 0 1 2.7 2.8M139.7 143.1h.5M140.2 143.1a2.29 2.29 0 0 0 2.3 2.3 2.29 2.29 0 0 0 2.2-2.3"/>
<path d="M140.2 143.1a2.29 2.29 0 0 1 2.3-2.3 2.29 2.29 0 0 1 2.2 2.3M141 143.1a1.5 1.5 0 0 0 1.5 1.5 1.5 1.5 0 0 0 1.5-1.5M141 143.1h.1M141 143.1a1.5 1.5 0 0 1 1.5-1.5 1.5 1.5 0 0 1 1.5 1.5M141 143.1h.2M141.2 143.1a1.25 1.25 0 0 0 1.3 1.2 1.25 1.25 0 0 0 1.2-1.2M141.2 143.1a1.25 1.25 0 0 1 1.3-1.3 1.25 1.25 0 0 1 1.2 1.3M141.7 152v.1M143.7 143.1h.3M144.7 143.1h.5M145.6 148.1a3.9 3.9 0 0 1-3.9 3.9M145.6 148.1h.1"/>
<path d="M145.7 148.1a4 4 0 0 1-4 4"/>
<circle cx="47.9" cy="45.2" r="1.5"/>
<circle cx="142.5" cy="45.2" r="1.5"/>
<circle cx="51.2" cy="136.6" r="1.75"/>
<circle cx="51.2" cy="136.6" r="1.71"/>
<circle cx="92.1" cy="136.6" r="1.75"/>
<circle cx="92.1" cy="136.6" r="1.71"/>
<circle cx="136.1" cy="137.9" r=".07"/>
<circle cx="47.9" cy="143.1" r="1.49"/>
<circle cx="51.2" cy="149.6" r="1.7"/>
<circle cx="51.2" cy="149.6" r="1.75"/>
<circle cx="51.7" cy="143.1" r=".52"/>
<circle cx="92.1" cy="149.6" r="1.76"/>
<circle cx="92.1" cy="149.6" r="1.7"/>
<circle cx="136.1" cy="146.4" r=".07"/>
<circle cx="142.5" cy="143.1" r="1.48"/>
</g>
<text font-size="7.1" fill="#191924" x="219.4" y="185.4">XR Spectra 82</text>
<g font-size="4.7" fill="#191924">
<text x="87.4" y="22.3">94.60mm</text>
<text x="90.9" y="30.5">82mm</text>
<text x="89.6" y="60.6">101mm</text>
<text x="154.7" y="84.7" transform="rotate(-90 154.7 84.7)">12mm</text>
<text x="34.8" y="109.1" transform="rotate(-90 34.8 109.1)">23.50mm</text>
<text x="161.4" y="149.4" transform="rotate(-90 161.4 149.4)">18mm</text>
<text x="13" y="174.7">The XR2 project by Cycfi Research Inc. is licensed under a Creative</text>
<text x="13" y="179.5">Commons Attribution - ShareAlike 4.0 International License</text>
<text x="196.6" y="181.1">TITLE:</text>
<text x="195.9" y="195.9">Document Number: 2016029</text>
<text x="263.6" y="195.9">REV: v 2.0</text>
<text x="196.1" y="203.4">Date: 24/12/2022</text>
<text x="263.3" y="203.5">SHEET: 1/1</text>
</g>
<text font-size="4.2" fill="#191924" x="12.8" y="190.8">Copyright CYCFI Research Inc. 2013-2022</text>
</svg>
